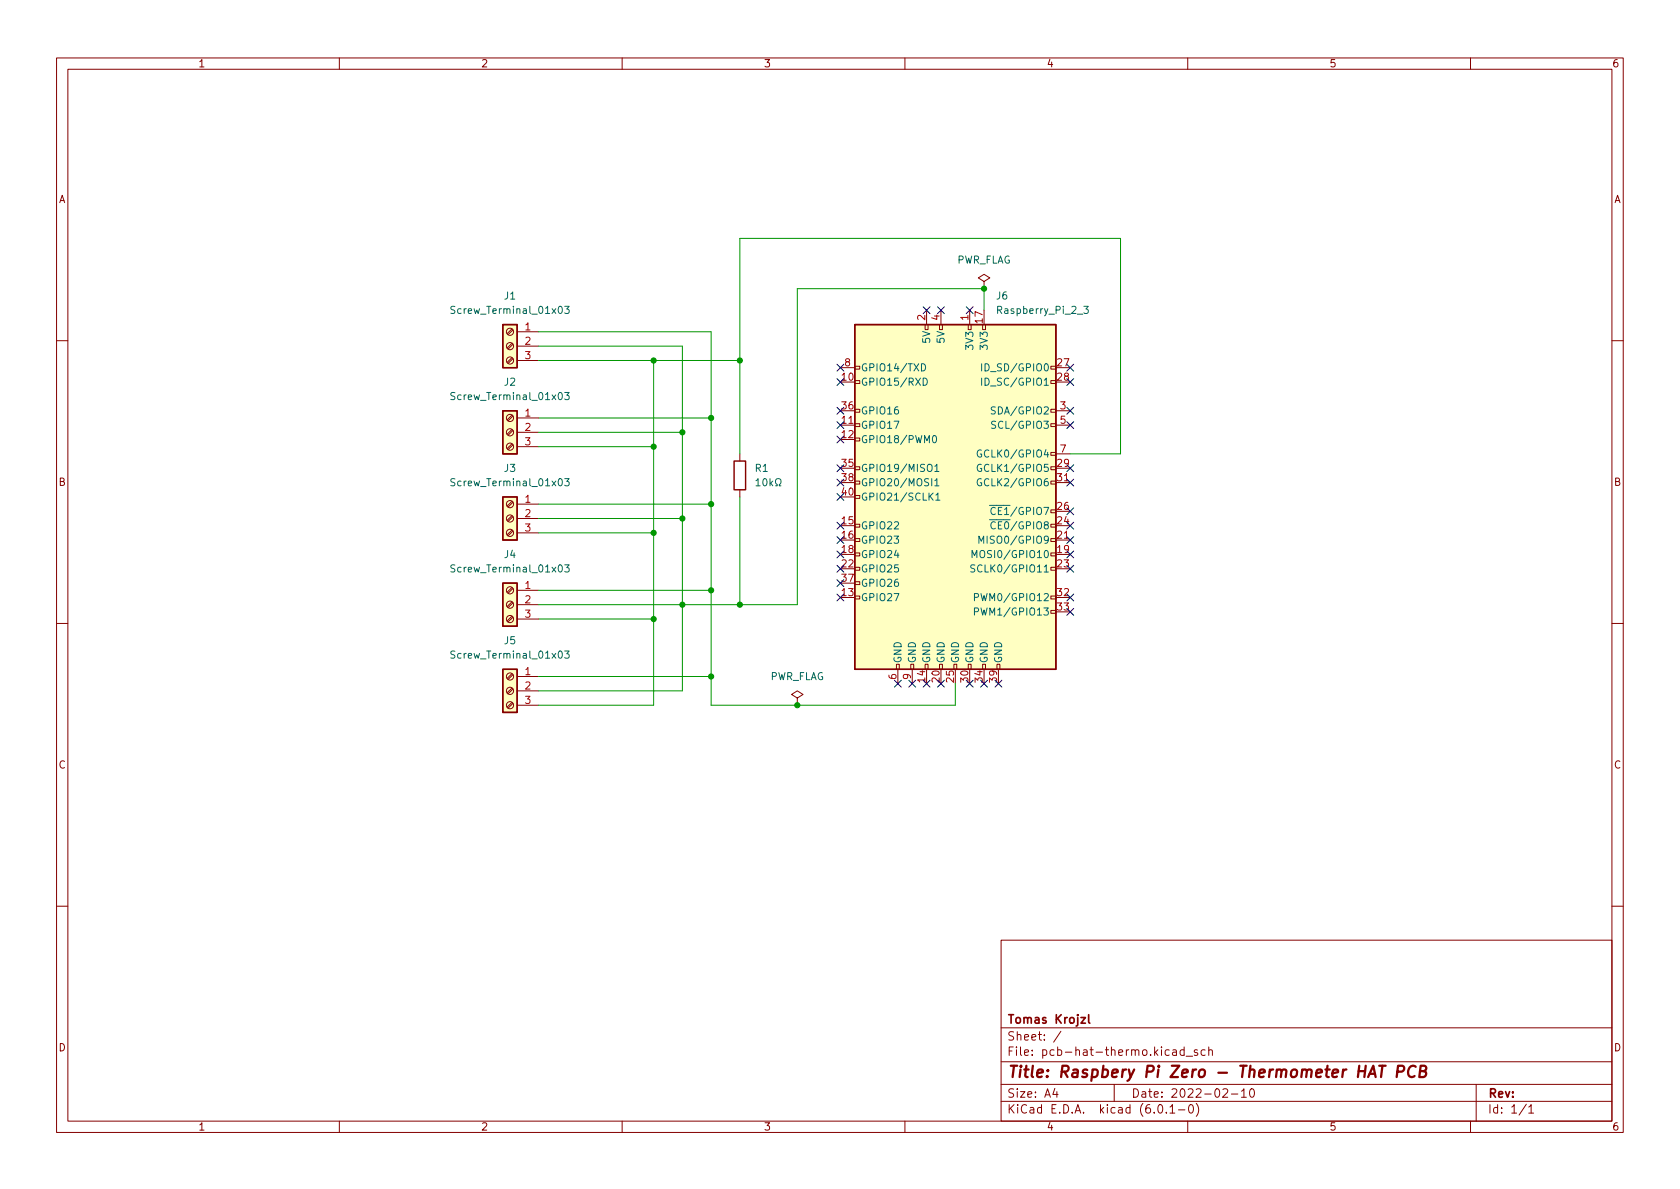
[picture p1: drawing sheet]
<svg xmlns="http://www.w3.org/2000/svg" width="297mm" height="210mm" viewBox="0 0 297 210" stroke-linecap="round" stroke-linejoin="round" font-family="sans-serif">
<g fill="none" stroke="#840000" stroke-width=".18">
<path d="M10 10.2h277v190.1h-277zM12 12.2h273v186.1h-273zM60 10.2v2M110 10.2v2M160 10.2v2M210 10.2v2M260 10.2v2M90.5 58.2l-.8 .8M90.7 58.3l-.9 .9M91.4 58.7h3.8M163.6 57.4h.5v.9h-.5zM163.8 54.9v2.5"/>
<path d="M166.1 57.4h.5v.9h-.5zM166.4 54.9v2.5M171.2 57.4h.5v.9h-.5zM171.4 54.9v2.5M173.7 57.4h.5v.9h-.5zM174 49.8l1-.7-1-.6-1 .6 1 .7v1.2M174 51h.1M10 60.2h2M90.5 78.5l-.8 .8M90.5 75.9l-.8 .9M90.5 73.4l-.8 .8M90.5 63.2l-.8 .9"/>
<path d="M90.5 60.7l-.8 .8M90.7 78.7l-.9 .8M90.7 76.1l-.9 .9M90.7 73.6l-.9 .8M90.7 63.4l-.9 .9M90.7 60.9l-.9 .8M91.4 73.9h3.8M91.4 76.4h3.8M91.4 79h3.8M91.4 61.2h3.8M91.4 63.7h3.8M148.6 75.2h2.5"/>
<path d="M148.6 65h2.5M151.1 77.5h.9v.5h-.9zM151.1 74.9h.9v.5h-.9zM151.1 72.4h.9v.5h-.9zM151.1 67.3h.9v.5h-.9zM151.1 64.8h.9v.5h-.9zM185.8 74.9h.9v.5h-.9zM185.8 72.4h.9v.5h-.9zM185.8 67.3h.9v.5h-.9zM185.8 64.8h.9v.5h-.9zM186.7 75.2h2.5M186.7 72.6h2.5"/>
<path d="M285 60.2h2M90.5 93.7l-.8 .9M90.5 91.2l-.8 .8M90.5 88.6l-.8 .9M90.7 93.9l-.9 .8M90.7 91.4l-.9 .8M90.7 88.8l-.9 .9M91.4 89.1h3.8M91.4 91.7h3.8M91.4 94.2h3.8M130.8 80.3v1.2M130.8 86.6v1.3"/>
<path d="M151.1 97.8h.9v.5h-.9zM151.1 95.2h.9v.6h-.9zM151.1 92.7h.9v.5h-.9zM151.1 87.6h.9v.5h-.9zM151.1 85.1h.9v.5h-.9zM151.1 82.5h.9v.6h-.9zM185.8 97.8h.9v.5h-.9zM185.8 95.2h.9v.6h-.9zM185.8 85.1h.9v.5h-.9zM185.8 82.5h.9v.6h-.9zM185.8 80h.9v.5h-.9zM186.7 95.5h2.5"/>
<path d="M186.7 85.3h2.5M186.7 80.3h2.5M10 110.2h2M90.5 119.1l-.8 .9M90.5 109l-.8 .8M90.5 106.4l-.8 .9M90.5 103.9l-.8 .8M90.7 119.3l-.9 .8M90.7 109.1l-.9 .9M90.7 106.6l-.9 .8M90.7 104.1l-.9 .8M91.4 119.6h3.8"/>
<path d="M91.4 104.4h3.8M91.4 106.9h3.8M91.4 109.5h3.8M151.1 105.4h.9v.5h-.9zM151.1 102.9h.9v.5h-.9zM151.1 100.3h.9v.5h-.9zM158.5 117.5h.5v.9h-.5zM158.7 118.4v2.5M161 117.5h.5v.9h-.5zM161.3 118.4v2.5M163.6 117.5h.5v.9h-.5zM166.1 117.5h.5v.9h-.5z"/>
<path d="M168.7 117.5h.5v.9h-.5zM171.2 117.5h.5v.9h-.5zM173.7 117.5h.5v.9h-.5zM176.3 117.5h.5v.9h-.5zM185.8 107.9h.9v.6h-.9zM185.8 105.4h.9v.5h-.9zM185.8 100.3h.9v.5h-.9zM285 110.2h2M90.5 124.2l-.8 .8M90.5 121.7l-.8 .8M90.7 124.4l-.9 .8M90.7 121.8l-.9 .9"/>
<path d="M91.4 122.2h3.8M91.4 124.7h3.8M141 123.4l1-.6-1-.6-1 .6 1 .6v1.3M141 124.7h.1M10 160.2h2M177 166.3h108v32h-108zM285 160.2h2M60 198.3v2M110 198.3v2M160 198.3v2M177 194.8h108M177 191.8h108"/>
<path d="M177 187.8h108M177 181.8h108M186.5 192.5l-.4 1h1M186.9 193v1M187.6 182.4l-1.3 1.9M197 191.8v3M204.9 195.4l.2-.1a.81 .81 0 0 1 .6 .7 .81 .81 0 0 1-.3 .8h-.2a.81 .81 0 0 1-.6-.6 .81 .81 0 0 1 .3-.8zM206.2 196.7v.1M206.9 195.8l.4-.5v1.5M206.9 196.8h.8M207.4 185.7h.5l.1 .9M208 186l-.5 .1a.29 .29 0 0 0-.2 .2 .29 .29 0 0 0 .2 .3h.5"/>
<path d="M208.4 196.3h1.1M209.4 185.7l-.5-.1-.3 .3v.4l.2 .3h.6M209.4 185.1v1.5M209.7 186.8h1.2M210 198.3v2M210.4 195.4l.1-.1a.81 .81 0 0 1 .6 .7 .81 .81 0 0 1-.3 .8h-.2a.81 .81 0 0 1-.5-.6 .81 .81 0 0 1 .3-.8zM211.5 195.1a1.72 1.72 0 0 1 0 2.3M211.7 185.7l-.3-.1-.3 .2 .1 .3 .5 .1v.4h-.6M213.1 185.7l-.5-.1-.2 .3v.4l.1 .3h.6M213.7 185.8l.2-.2 .4 .1 .1 .9M213.7 185.1v1.5M216.2 192.7l.6-.2 .2 .2 .1 .3-1 1h1"/>
<path d="M217.7 193.5h1.2M219.5 193l.4-.5v1.5M219.5 194h.9M221.1 192.7l.2-.2a.81 .81 0 0 1 .6 .7 .81 .81 0 0 1-.3 .8h-.2a.81 .81 0 0 1-.3-1.3zM260 198.3v2M261 191.8v6.5M269.9 195.3l-1.3 1.9M270.3 195.8l.4-.5v1.5M270.3 196.8h.9"/>
<circle cx="90.2" cy="58.7" r=".63"/>
<circle cx="90.2" cy="79" r=".63"/>
<circle cx="90.2" cy="73.9" r=".63"/>
<circle cx="90.2" cy="76.4" r=".63"/>
<circle cx="90.2" cy="61.2" r=".63"/>
<circle cx="90.2" cy="63.7" r=".63"/>
<circle cx="90.2" cy="89.1" r=".63"/>
<circle cx="90.2" cy="94.2" r=".63"/>
<circle cx="90.2" cy="91.7" r=".63"/>
<circle cx="90.2" cy="109.5" r=".63"/>
<circle cx="90.2" cy="104.4" r=".63"/>
<circle cx="90.2" cy="119.6" r=".63"/>
<circle cx="90.2" cy="106.9" r=".63"/>
<circle cx="90.2" cy="124.7" r=".63"/>
<circle cx="90.2" cy="122.2" r=".63"/>
</g>
<path d="M241.9 190.5l.9-2 .4 2M242.2 189.9h.9M243.9 188.5h1.1M244.4 188.5l-.2 2M247.1 189.5h.7a.55 .55 0 0 0 .5-.5 .55 .55 0 0 0-.3-.5h-.8l-.3 2M250.3 188.7a.88 .88 0 0 0-1-.1 .88 .88 0 0 0-.3 1 .69 .69 0 0 0 .3 .8 .69 .69 0 0 0 .8-.1M251.1 189.4l.8-.1a.46 .46 0 0 0 .3-.4 .46 .46 0 0 0-.3-.4h-.7l-.3 2h.8a.53 .53 0 0 0 .5-.5 .53 .53 0 0 0-.5-.6" fill="none" stroke="#840000" stroke-width=".4"/>
<path d="M191.1 179.9h.8l-.8 1h.8M192.5 179.4v1.3l.2 .2" fill="none" stroke="#840000" stroke-width=".3"/>
<g fill="#ffffc2" stroke="#ffffc2" stroke-width=".18">
<path d="M88.9 72.6h2.5v7.7h-2.5z"/>
<path d="M88.9 57.4h2.5v7.6h-2.5z"/>
<path d="M88.9 118.4h2.5v7.6h-2.5z"/>
<path d="M88.9 103.1h2.5v7.6h-2.5z"/>
<path d="M88.9 87.9h2.5v7.6h-2.5z"/>
<path d="M151.1 57.4h35.6v61h-35.6z"/>
</g>
<path d="M88.9 57.4h2.5v7.6h-2.5zM151.1 57.4h35.6v61h-35.6zM88.9 72.6h2.5v7.7h-2.5zM88.9 87.9h2.5v7.6h-2.5zM129.8 81.5h2v5.1h-2zM88.9 118.4h2.5v7.6h-2.5zM88.9 103.1h2.5v7.6h-2.5z" fill="none" stroke="#840000" stroke-width=".25"/>
<g fill="none" stroke="#006464" stroke-width=".18">
<path d="M80.4 54.2h-.5l-.1 .1v.3l.5 .3 .1 .3-.2 .2h-.5M99.8 54.2h.8l-.4 .4 .4 .2v.5l-.2 .1-.6-.1M191.6 54.2h.8l-.4 .4 .4 .2v.5l-.2 .1-.6-.1M80.4 69.5l-.5-.1-.1 .1v.4l.5 .2 .1 .3-.2 .3-.5-.1M99.8 69.4h.8l-.4 .5 .4 .1v.6l-.2 .1-.6-.1M162.9 64.3a.64 .64 0 0 1 .8 .7 .64 .64 0 0 1-.8 .6zM163.2 66.9a.64 .64 0 0 1 .8 .6 .64 .64 0 0 1-.8 .6zM165 77.1l.2-.1a.68 .68 0 0 1 .4 .7 .68 .68 0 0 1-.4 .6 .84 .84 0 0 1-.2-1.2zM173.5 79.6a.59 .59 0 0 0-.7 .6 .59 .59 0 0 0 .7 .6l.1-.5h-.3M173.6 64.3v1.3M173.6 66.9v1.2M176 72l-.5-.1-.2 .3 .1 .3 .5 .2v.4l-.2 .1h-.4"/>
<path d="M176 74.5h-.4l-.2 .1v.4l.5 .2 .1 .3-.2 .3-.5-.1M80.4 99.9h-.5l-.1 .1v.4l.5 .2 .1 .3-.2 .3-.5-.1M80.4 84.7l-.5-.1-.1 .2v.3l.5 .3 .1 .3-.2 .2h-.5M99.8 99.9h.8l-.4 .5 .4 .1v.5l-.2 .2-.6-.2M99.8 84.6h.8l-.4 .5 .4 .1v.6l-.2 .1-.6-.1M133.7 85l.3-.4v1.3M133.7 85.9h.7M135 84.8l.2-.2a.68 .68 0 0 1 .4 .7 .68 .68 0 0 1-.4 .6l-.2-.1-.1-.4zM136.2 84.6v1.3M136.3 85.4l.3 .5M136.6 85.1l-.4 .4M137.1 85.9h.3v-.2a.54 .54 0 0 1-.3-.8 .54 .54 0 0 1 .8-.2 .58 .58 0 0 1-.1 1v.2h.3"/>
<path d="M164.4 87.7l.6 .8M165 87.2l-.7 .7M165.3 82.5l.3-.4v1.3M165.3 85l.3-.4v1.3M165.3 85.9h.7M165.3 83.4h.7M165.5 87.5l.3-.3v1.3M165.5 88.5h.7M171.9 98.6v-1.3l.4 .9 .4-.9v1.3M172.4 99.9h-.5l-.2 .1v.4l.5 .2 .2 .3-.3 .3-.5-.1M173.1 96.1v-1.3l.4 .9 .4-.9v1.3M173.5 82.2a.59 .59 0 0 0-.7 .5 .59 .59 0 0 0 .7 .6l.1-.5h-.3"/>
<path d="M173.5 84.7a.59 .59 0 0 0-.7 .6 .59 .59 0 0 0 .7 .6l.1-.5h-.3M80.4 115.2l-.5-.1-.1 .1v.4l.5 .2 .1 .4-.2 .2-.5-.1M99.8 115.1h.8l-.4 .5 .4 .1v.6l-.2 .1-.6-.1M172.3 105.6h.6l.1-.2v-.3l-.7-.1v1.2M172.3 108.2l.6-.1 .1-.2v-.3l-.7-.1v1.3"/>
</g>
<g fill="none" stroke="#009600" stroke-width=".18">
<path d="M95.2 58.7h30.5v66h43.2v-3.8M174 54.9v-3.9h-33v55.9h-45.8M95.2 63.7h35.6M95.2 61.2h25.4v61h-25.4M95.2 73.9h30.5M95.2 76.4h25.4M95.2 79h20.4M115.6 63.7v61h-20.4M95.2 89.1h30.5M95.2 91.7h25.4M95.2 94.2h20.4M130.8 80.3v-38.1h67.3v38.1h-8.9"/>
<path d="M130.8 87.9v19M95.2 119.6h30.5M95.2 109.5h20.4M95.2 104.4h30.5"/>
</g>
<g fill="none" stroke="#000084" stroke-width=".18">
<path d="M163.2 54.2l1.2 1.3M164.4 54.2l-1.2 1.3M165.8 54.2l1.2 1.3M167 54.2l-1.2 1.3M170.8 54.2l1.3 1.3M172.1 54.2l-1.3 1.3M148 77.1l1.2 1.2M148 66.9l1.2 1.3M148 64.4l1.2 1.2M148 72l1.2 1.2M148 74.6l1.2 1.2M149.2 72l-1.2 1.2"/>
<path d="M149.2 77.1l-1.2 1.2M149.2 66.9l-1.2 1.3M149.2 64.4l-1.2 1.2M149.2 74.6l-1.2 1.2M188.6 66.9l1.2 1.3M188.6 64.4l1.2 1.2M188.6 74.6l1.2 1.2M188.6 72l1.2 1.2M189.8 66.9l-1.2 1.3M189.8 64.4l-1.2 1.2M189.8 74.6l-1.2 1.2M189.8 72l-1.2 1.2"/>
<path d="M148 82.2l1.2 1.2M148 84.7l1.2 1.2M148 87.3l1.2 1.2M148 92.3l1.2 1.3M148 97.4l1.2 1.2M148 94.9l1.2 1.2M148 100l1.2 1.2M149.2 82.2l-1.2 1.2M149.2 84.7l-1.2 1.2M149.2 87.3l-1.2 1.2M149.2 92.3l-1.2 1.3M149.2 97.4l-1.2 1.2"/>
<path d="M149.2 94.9l-1.2 1.2M149.2 100l-1.2 1.2M188.6 84.7l1.2 1.2M188.6 82.2l1.2 1.2M188.6 92.3l1.2 1.3M188.6 89.8l1.2 1.2M188.6 94.9l1.2 1.2M188.6 97.4l1.2 1.2M188.6 100l1.2 1.2M189.8 97.4l-1.2 1.2M189.8 94.9l-1.2 1.2M189.8 92.3l-1.2 1.3"/>
<path d="M189.8 84.7l-1.2 1.2M189.8 82.2l-1.2 1.2M189.8 89.8l-1.2 1.2M189.8 100l-1.2 1.2M148 102.5l1.2 1.2M148 105l1.2 1.3M149.2 102.5l-1.2 1.2M149.2 105l-1.2 1.3M188.6 105l1.2 1.3M188.6 107.6l1.2 1.2M189.8 107.6l-1.2 1.2M189.8 105l-1.2 1.3"/>
<path d="M158.1 120.3l1.3 1.2M159.4 120.3l-1.3 1.2M160.7 120.3l1.2 1.2M161.9 120.3l-1.2 1.2M163.2 120.3l1.2 1.2M164.4 120.3l-1.2 1.2M165.8 120.3l1.2 1.2M167 120.3l-1.2 1.2M170.8 120.3l1.3 1.2M172.1 120.3l-1.3 1.2M173.4 120.3l1.2 1.2M174.6 120.3l-1.2 1.2"/>
<path d="M175.9 120.3l1.2 1.2M177.1 120.3l-1.2 1.2"/>
</g>
<g fill="#009600" stroke="#009600" stroke-width=".18">
<circle cx="125.7" cy="104.4" r=".46"/>
<circle cx="125.7" cy="119.6" r=".46"/>
<circle cx="130.8" cy="106.9" r=".46"/>
<circle cx="115.6" cy="94.2" r=".46"/>
<circle cx="115.6" cy="109.5" r=".46"/>
<circle cx="120.6" cy="106.9" r=".46"/>
<circle cx="174" cy="51" r=".46"/>
<circle cx="125.7" cy="73.9" r=".46"/>
<circle cx="120.6" cy="76.4" r=".46"/>
<circle cx="130.8" cy="63.7" r=".46"/>
<circle cx="141" cy="124.7" r=".46"/>
<circle cx="120.6" cy="91.7" r=".46"/>
<circle cx="125.7" cy="89.1" r=".46"/>
<circle cx="115.6" cy="79" r=".46"/>
<circle cx="115.6" cy="63.7" r=".46"/>
</g>
<text font-size="2.8" fill="#840000" x="178" y="190.6">Title: Raspbery Pi Zero - Thermometer HAT PCB</text>
<g font-size="2.1" fill="#840000">
<text x="178" y="184">Sheet: /</text>
<text x="178" y="181">Tomas Krojzl</text>
<text x="178" y="186.7">File: pcb-hat-thermo.kicad_sch</text>
<text x="178" y="196.9">KiCad E.D.A. kicad (6.0.1-0)</text>
<text x="178" y="194.1">Size: A4</text>
<text x="200" y="194.1">Date: 2022-02-10</text>
<text x="263" y="194.1">Rev:</text>
<text x="263" y="196.9">Id: 1/1</text>
</g>
<g font-size="1.8" fill="#840000">
<text x="35" y="11.9">1</text>
<text x="85" y="11.9">2</text>
<text x="135" y="11.9">3</text>
<text x="185" y="11.9">4</text>
<text x="235" y="11.9">5</text>
<text x="285" y="11.9">6</text>
<text x="10.3" y="35.9">A</text>
<text x="285.3" y="35.9">A</text>
<text x="10.3" y="85.9">B</text>
<text x="285.3" y="85.9">B</text>
<text x="10.3" y="135.9">C</text>
<text x="285.3" y="135.9">C</text>
<text x="10.3" y="185.9">D</text>
<text x="285.3" y="185.9">D</text>
<text x="35" y="199.9">1</text>
<text x="85" y="199.9">2</text>
<text x="135" y="199.9">3</text>
<text x="185" y="199.9">4</text>
<text x="235" y="199.9">5</text>
<text x="285" y="199.9">6</text>
</g>
<g font-size="1.8" fill="#006464">
<text x="169" y="46.6">PWR_FLAG</text>
<text x="89.2" y="53">J1</text>
<text x="176.2" y="53">J6</text>
<text x="80.4" y="55.5">Screw_Terminal_01x03</text>
<text x="176.7" y="55.5">Raspberry_Pi_2_3</text>
<text x="152.1" y="65.7">GPIO14/TXD</text>
<text x="164.5" y="60.6" transform="rotate(-90 164.5 60.6)">5V</text>
<text x="167" y="60.6" transform="rotate(-90 167 60.6)">5V</text>
<text x="172.1" y="61.6" transform="rotate(-90 172.1 61.6)">3V3</text>
<text x="174.6" y="65.7">ID_SD/GPIO0</text>
<text x="174.6" y="61.6" transform="rotate(-90 174.6 61.6)">3V3</text>
<text x="80.4" y="70.7">Screw_Terminal_01x03</text>
<text x="89.2" y="68.2">J2</text>
<text x="152.1" y="68.2">GPIO15/RXD</text>
<text x="174.6" y="68.2">ID_SC/GPIO1</text>
<text x="152.1" y="75.8">GPIO17</text>
<text x="152.1" y="73.3">GPIO16</text>
<text x="176" y="73.3">SDA/GPIO2</text>
<text x="176.2" y="75.8">SCL/GPIO3</text>
<text x="89.2" y="83.4">J3</text>
<text x="133.5" y="83.4">R1</text>
<text x="152.1" y="78.4">GPIO18/PWM0</text>
<text x="152.1" y="83.4">GPIO19/MISO1</text>
<text x="173.8" y="83.4">GCLK1/GPIO5</text>
<text x="173.8" y="80.9">GCLK0/GPIO4</text>
<text x="80.4" y="86">Screw_Terminal_01x03</text>
<text x="152.1" y="86">GPIO20/MOSI1</text>
<text x="152.1" y="88.5">GPIO21/SCLK1</text>
<text x="173.8" y="86">GCLK2/GPIO6</text>
<text x="152.1" y="93.6">GPIO22</text>
<text x="175" y="93.6">~{CE0}/GPIO8</text>
<text x="175" y="91.1">~{CE1}/GPIO7</text>
<text x="80.4" y="101.2">Screw_Terminal_01x03</text>
<text x="89.2" y="98.7">J4</text>
<text x="152.1" y="96.1">GPIO23</text>
<text x="152.1" y="98.7">GPIO24</text>
<text x="152.1" y="101.2">GPIO25</text>
<text x="173" y="101.2">SCLK0/GPIO11</text>
<text x="173.3" y="98.7">MOSI0/GPIO10</text>
<text x="174.3" y="96.1">MISO0/GPIO9</text>
<text x="152.1" y="106.3">GPIO27</text>
<text x="152.1" y="103.8">GPIO26</text>
<text x="173.5" y="106.3">PWM0/GPIO12</text>
<text x="89.2" y="113.9">J5</text>
<text x="173.5" y="108.8">PWM1/GPIO13</text>
<text x="80.4" y="116.5">Screw_Terminal_01x03</text>
<text x="159.4" y="117.3" transform="rotate(-90 159.4 117.3)">GND</text>
<text x="161.9" y="117.3" transform="rotate(-90 161.9 117.3)">GND</text>
<text x="164.5" y="117.3" transform="rotate(-90 164.5 117.3)">GND</text>
<text x="167" y="117.3" transform="rotate(-90 167 117.3)">GND</text>
<text x="169.5" y="117.3" transform="rotate(-90 169.5 117.3)">GND</text>
<text x="172.1" y="117.3" transform="rotate(-90 172.1 117.3)">GND</text>
<text x="174.6" y="117.3" transform="rotate(-90 174.6 117.3)">GND</text>
<text x="177.2" y="117.3" transform="rotate(-90 177.2 117.3)">GND</text>
<text x="136" y="120.3">PWR_FLAG</text>
</g>
<g font-size="1.8" fill="#a90000">
<text x="92.9" y="58.4">1</text>
<text x="163.6" y="56.6" transform="rotate(-90 163.6 56.6)">2</text>
<text x="166.1" y="56.6" transform="rotate(-90 166.1 56.6)">4</text>
<text x="171.2" y="56.6" transform="rotate(-90 171.2 56.6)">1</text>
<text x="173.7" y="57.1" transform="rotate(-90 173.7 57.1)">17</text>
<text x="92.9" y="61">2</text>
<text x="92.9" y="63.5">3</text>
<text x="149.4" y="64.8">8</text>
<text x="187" y="64.8">27</text>
<text x="148.9" y="67.3">10</text>
<text x="187" y="67.3">28</text>
<text x="92.9" y="73.7">1</text>
<text x="92.9" y="76.2">2</text>
<text x="148.9" y="74.9">11</text>
<text x="148.9" y="77.5">12</text>
<text x="148.9" y="72.4">36</text>
<text x="187.5" y="72.4">3</text>
<text x="187.5" y="74.9">5</text>
<text x="92.9" y="78.7">3</text>
<text x="148.9" y="82.5">35</text>
<text x="187" y="82.5">29</text>
<text x="187.5" y="80">7</text>
<text x="92.9" y="88.9">1</text>
<text x="148.9" y="85.1">38</text>
<text x="148.9" y="87.6">40</text>
<text x="187" y="85.1">31</text>
<text x="92.9" y="91.4">2</text>
<text x="92.9" y="94">3</text>
<text x="148.9" y="92.7">15</text>
<text x="148.9" y="95.2">16</text>
<text x="187" y="95.2">21</text>
<text x="187" y="92.7">24</text>
<text x="187" y="90.2">26</text>
<text x="148.9" y="97.8">18</text>
<text x="148.9" y="100.3">22</text>
<text x="187" y="97.8">19</text>
<text x="187" y="100.3">23</text>
<text x="92.9" y="104.1">1</text>
<text x="92.9" y="106.7">2</text>
<text x="148.9" y="105.4">13</text>
<text x="148.9" y="102.9">37</text>
<text x="187" y="105.4">32</text>
<text x="187" y="107.9">33</text>
<text x="92.9" y="109.2">3</text>
<text x="92.9" y="119.4">1</text>
<text x="92.9" y="121.9">2</text>
<text x="92.9" y="124.5">3</text>
<text x="158.5" y="120.1" transform="rotate(-90 158.5 120.1)">6</text>
<text x="161" y="120.1" transform="rotate(-90 161 120.1)">9</text>
<text x="163.6" y="120.6" transform="rotate(-90 163.6 120.6)">14</text>
<text x="166.1" y="120.6" transform="rotate(-90 166.1 120.6)">20</text>
<text x="168.7" y="120.6" transform="rotate(-90 168.7 120.6)">25</text>
<text x="171.2" y="120.6" transform="rotate(-90 171.2 120.6)">30</text>
<text x="173.7" y="120.6" transform="rotate(-90 173.7 120.6)">34</text>
<text x="176.3" y="120.6" transform="rotate(-90 176.3 120.6)">39</text>
</g>
</svg>
